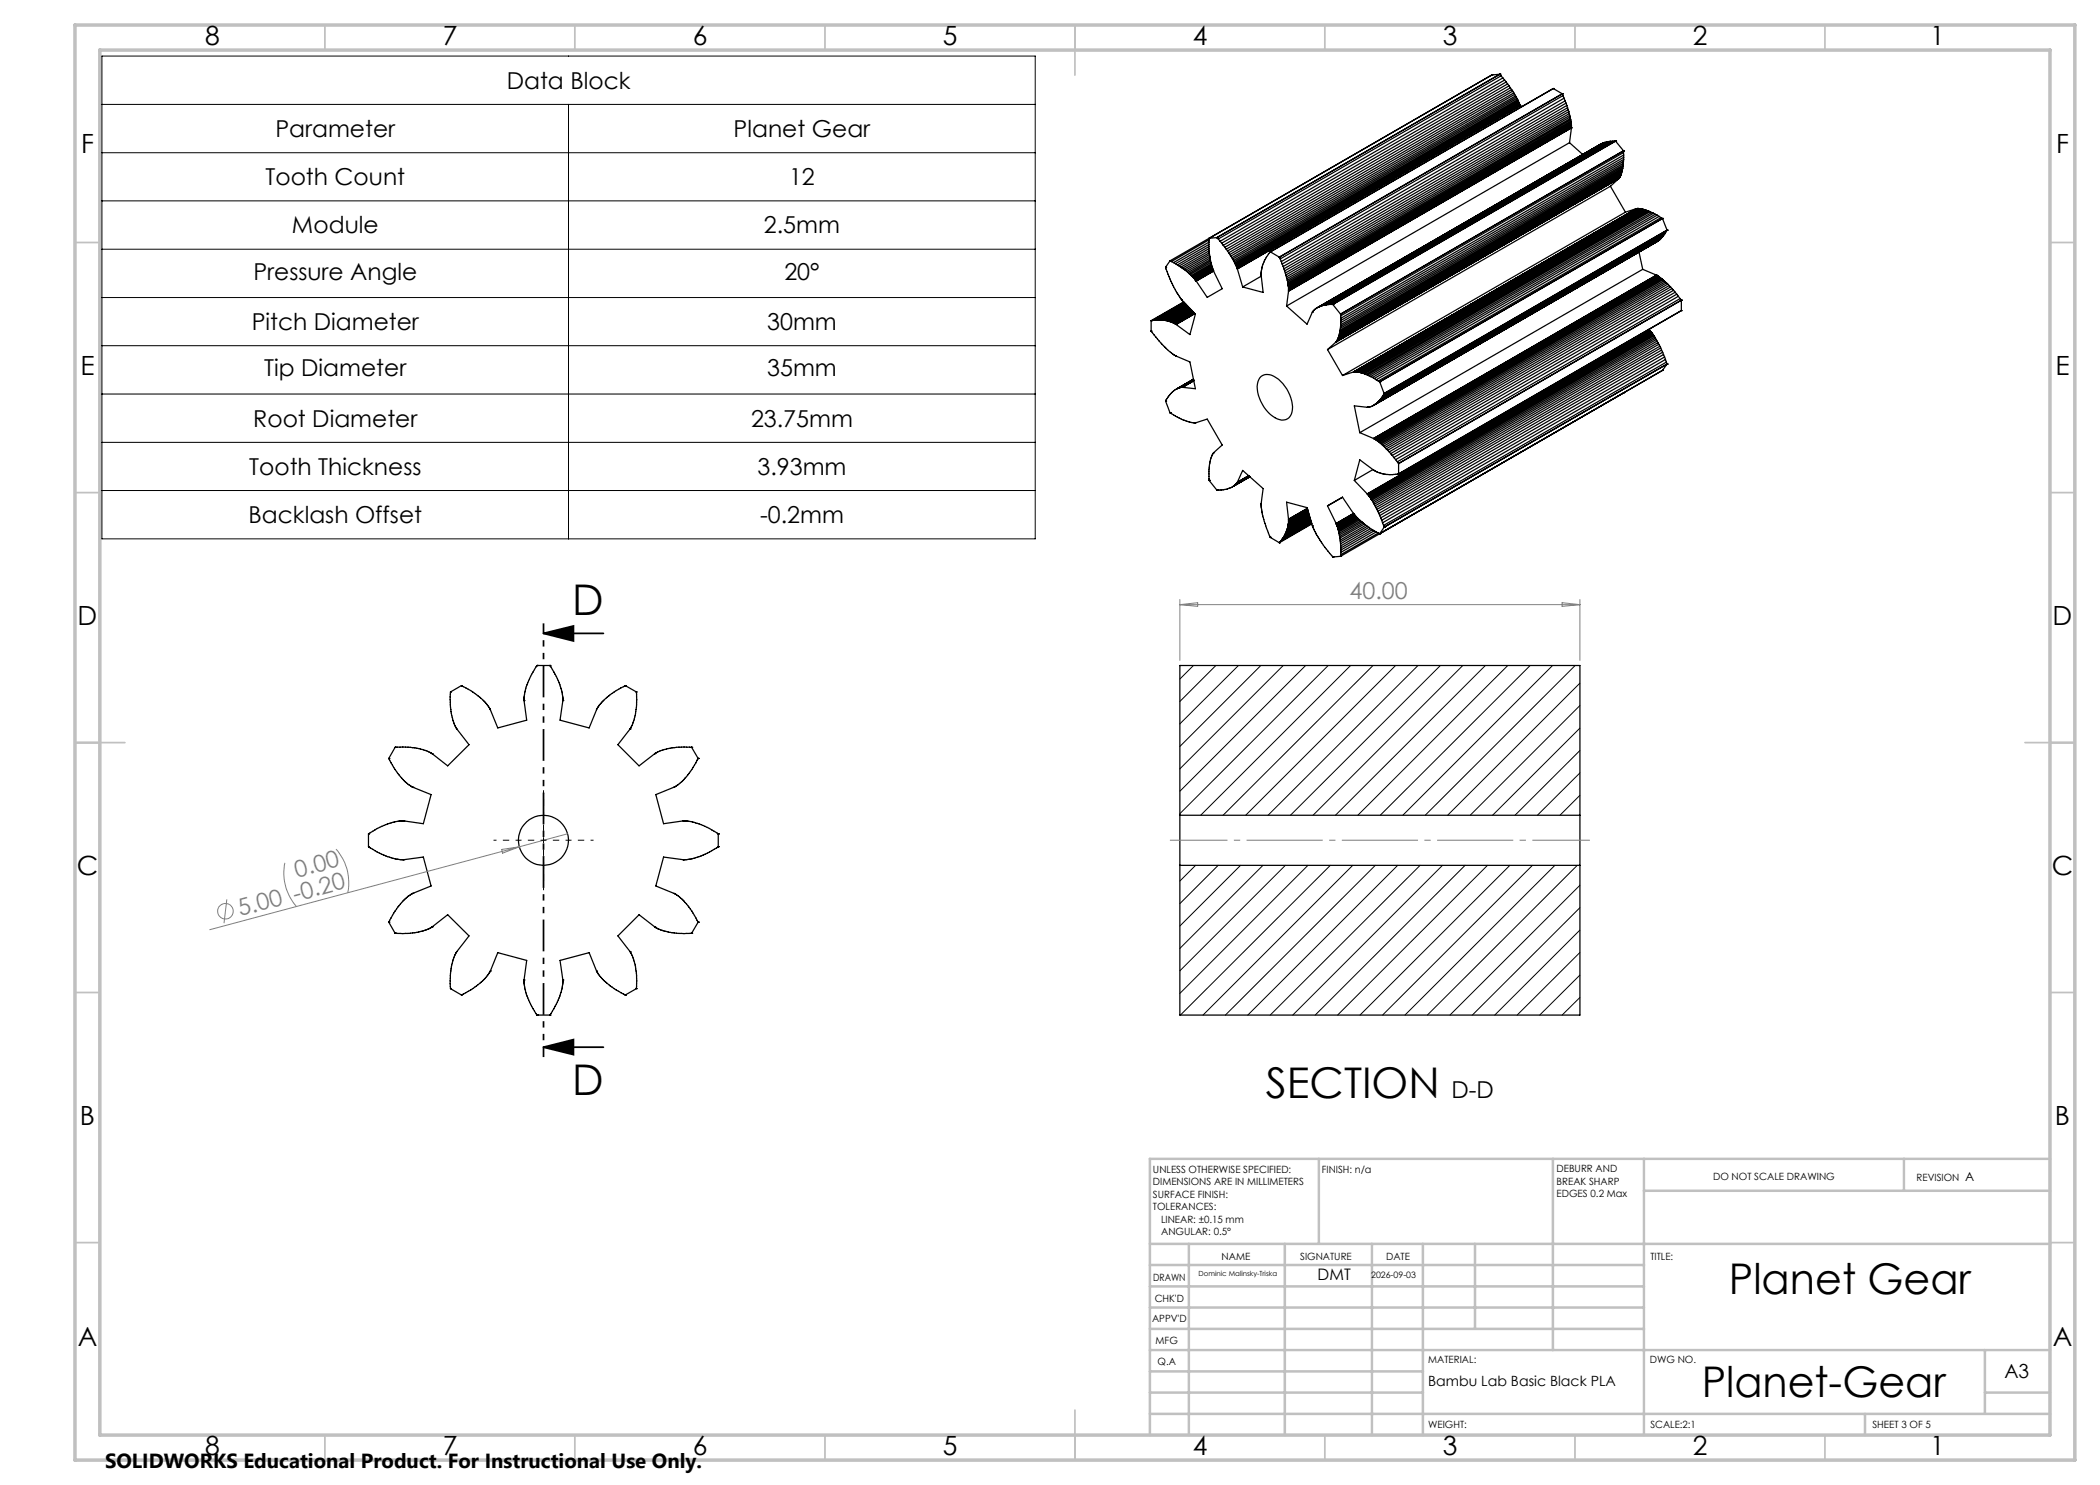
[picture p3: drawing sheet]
<svg xmlns="http://www.w3.org/2000/svg" width="420mm" height="297mm" viewBox="0 0 420 297" stroke-linecap="round" stroke-linejoin="round" font-family="sans-serif">
<g fill="none" stroke="#000" stroke-width=".25">
<path d="M298.4 15h.1M298.4 15l-56.6 32.7M300 14.8h.1M300 14.8l.9 1.2M300 14.8l-56.6 32.7M300 14.8l-1.6 .2M300.2 15.2l-56.5 32.6M300.6 15.6l-56.6 32.7M300.9 16l-56.6 32.6M300.9 16l.3 .4M301.2 16.4l.3 .4M301.2 16.4l-56.5 32.7"/>
<path d="M301.5 16.8l-56.5 32.7M301.5 16.8l.3 .4M301.8 17.2l-56.5 32.6M301.8 17.2l.3 .4M302.1 17.6l-56.6 32.6M302.1 17.6l.2 .3M302.3 17.9l-56.6 32.6M302.3 17.9l.2 .3M302.5 18.2l-56.5 32.7M302.5 18.2l.3 .4M302.8 18.6l-56.6 32.6M302.8 18.6l.1 .3"/>
<path d="M302.9 18.9l-56.5 32.6M302.9 18.9l.2 .3M303.1 19.2l-56.6 32.6M303.1 19.2l.4 .7M303.2 19.4l-56.5 32.7M303.4 19.7l-56.6 32.6M303.5 19.9l-56.6 32.7M303.5 19.9l.1 .2M310.7 17.7h.1M310.7 17.7l-56.6 32.7M310.7 17.7l1.8 1.1M312.5 18.8h.1"/>
<path d="M312.5 18.8l.1 .3M312.5 18.8l-56.6 32.6M312.6 19.1l-56.6 32.7M312.6 19.1l.4 1.1M312.8 19.6l-56.5 32.7M303.6 20.1l-56.5 32.7M303.6 20.1l.1 .3M303.7 20.4l-56.5 32.6M303.7 20.4l.1 .1M303.8 20.5l-56.6 32.7M303.8 20.5l.1 .3M303.8 20.7l-56.5 32.6"/>
<path d="M303.9 20.8l-56.6 32.6M303.9 20.8l.1 .1M304 20.9v.2M304 20.9l-56.6 32.7M304 21l-56.6 32.7M304 21.1h.1M304 21.1l-56.6 32.6 56.6-32.6M304 21.1l-56.5 32.7M304 21.1l.1 .4M313 20.2l-56.6 32.6M313 20.2l.4 .9M313.2 20.6l-56.6 32.7"/>
<path d="M313.4 21.1l-56.6 32.7M313.4 21.1l.1 .5M313.5 21.6l-56.6 32.6M313.5 21.6l.2 .3M313.7 21.9l-56.6 32.7M313.7 21.9l.2 .8M313.8 22.3l-56.6 32.7M313.9 22.7l-56.6 32.7M313.9 22.7v.4M313.9 28.5l-56.6 32.7M313.9 28.5l2.6 2.4M313.9 23.1l-56.5 32.6"/>
<path d="M313.9 23.1l.2 .6M314 23.4l-56.5 32.7M314.1 23.7l-56.6 32.6M314.1 23.7v.3M314.1 24l-56.5 32.6M314.1 24l.1 .2M314.2 24.2l-56.6 32.7M314.2 24.2l.1 .5M314.2 24.4l-56.6 32.7M314.3 24.7l-56.6 32.6M314.3 24.7v.2M314.3 24.9l-56.6 32.6"/>
<path d="M314.3 24.9v.1M314.3 25.6h.1M314.3 25l-56.6 32.7M314.3 25v.6M314.3 25.1l-56.6 32.7M314.3 25.3l-56.6 32.6M314.3 25.4l-56.6 32.6M314.3 25.5l-56.6 32.7M314.3 25.6l-56.6 32.6M314.3 25.6l-.4 2.9M320.3 28.7l-56.7 32.8M320.3 28.7l-56.9 32.9"/>
<path d="M320.5 28.6l-56.5 32.7M320.5 28.6l-.2 .1M320.8 28.6l-56.6 32.6M320.8 28.6h-.3M321 28.5l-56.6 32.6M321 28.5l-.2 .1M321.3 28.4l-56.6 32.7M321.3 28.4l-.3 .1M321.6 28.4l-56.6 32.6M321.8 28.3l-56.5 32.7M321.8 28.3l-.5 .1M322.1 37.2l-56.6 32.7"/>
<path d="M322.1 37.2l3 5.2M322.2 28.3l-56.6 32.6M322.2 28.3h.3M322.2 28.3h-.4M322.5 28.3l-56.6 32.6M322.9 28.2h.2M322.9 28.2l-56.6 32.7M322.9 28.2l-.4 .1M323.1 28.2h.1M323.1 28.2l-56.5 32.7M323.1 28.2l1.6 2M323.8 35.7h.1"/>
<path d="M323.8 35.7l-1.7 1.5M323.8 35.7l-56.6 32.7M323.9 35.6l-56.6 32.7M323.9 35.6l-.1 .1M323.9 35.5l-56.5 32.7M324 35.5l-.1 .1M324 35.5l-56.6 32.6M324 35.3l-56.6 32.7M324.1 35.2l-56.6 32.7M324.1 35.2l-.1 .3M324.1 35.1l-56.5 32.7M324.1 35.1v.1"/>
<path d="M324.2 35l-56.6 32.6M324.2 35l-.1 .1M324.3 34.8l-56.6 32.6M324.3 34.8l-.1 .2M324.3 34.6l-56.5 32.7M324.3 34.6v.2M324.4 34.4l-56.6 32.7M324.4 34.2l-56.5 32.6M324.4 34.2l-.1 .4M324.5 33.9l-56.6 32.7M324.5 33.9l-.1 .3M324.6 33.7l-56.6 32.6"/>
<path d="M324.6 33.7l-.1 .2M324.6 33.3l-56.6 32.7M324.6 33l-56.5 32.6M324.6 33v.7M324.7 32.7l-56.6 32.6M324.7 32.7l-.1 .3M324.7 30.2h.1M324.7 30.2l-56.6 32.6M324.7 30.2v.3M324.7 30.5l-56.6 32.7M324.7 30.5v.5M324.7 32.3l-56.6 32.6"/>
<path d="M324.7 31l-56.6 32.7M324.7 31v.9M324.7 31.5l-56.6 32.6M324.7 31.9l-56.6 32.6M324.7 31.9v.8M233.1 53.4h.1M233.1 53.4l1.1 2.8 1.2 2.4 1.1 1.5 2.6 2.7-1.1 4.1-2.8-2M234 52.2h.1M234 52.2l-.9 1.2M234 52.2l.3 .1M234.3 52.3l.4 .2M234.7 52.5l.4 .2"/>
<path d="M235.1 52.7l.4 .3M235.5 53l.3 .2M235.8 53.2l.3 .2M236.1 53.4l.7 .5M236.8 53.9l.5 .4M237.3 54.3l.3 .2M237.6 54.5l.2 .2M237.8 54.7l.2 .2M238 54.9l.8 .8M238.8 55.7l.1 .1M238.9 55.8l.2 .3M239.1 56.1l.2 .1"/>
<path d="M241.8 48v1.7M241.8 49.7v.5M241.8 49.7l-6 3.5M241.8 49.3l-6.3 3.7M241.8 48.9l-6.7 3.8M241.8 48.4l-7.1 4.1M241.8 48l-7.5 4.3M241.8 47.7h.1M241.8 47.7v.3M241.8 50.2l.1 .3M241.8 50.2l-5.7 3.2M241.8 47.7l-7.8 4.5"/>
<path d="M241.9 50.5v.4M241.9 50.5l-5.4 3.2M241.9 50.9l.1 .4M241.9 50.9l-5.1 3M242 51.3v.3M242 51.3l-4.9 2.8M242 51.6l.1 .3M242 51.6l-4.7 2.7M242.1 51.9v.3M242.1 51.9l-4.5 2.6M242.1 52.2l.2 .6M242.1 52.2l-4.3 2.5"/>
<path d="M242.2 52.5l-4.2 2.4M242.3 52.8v.2M242.3 52.8l-4.1 2.3M242.3 53l.1 .2M242.3 53l-3.9 2.3M242.4 53.2l.1 .4M242.4 53.2l-3.9 2.2M242.4 53.4l-3.7 2.2M242.5 53.6v.2M242.5 53.6l-3.7 2.1M242.5 53.8l.1 .1M242.5 53.8l-3.6 2"/>
<path d="M242.6 53.9v.1M242.6 53.9l-3.6 2M242.6 54l.1 .1M242.6 54l-3.5 2.1M242.7 54.1l-3.6 2M242.7 54.1v.1M242.7 54.2l1.7 3.5-3 1.8-2.1-3.3M242.7 54.2l-3.4 2M242.7 54.1l-3.5 2.1M242.7 54.2l-3.5 2M243.4 47.5h.1M243.4 47.5l-1.6 .2"/>
<path d="M243.4 47.5l.3 .3M243.7 47.8l.3 .5M244 48.3l.3 .3M244.3 48.6l.4 .5M244.7 49.1l.3 .4M245 49.5l.3 .3M245.3 49.8l.4 .7M245.7 50.5l.3 .4M246 50.9l.4 .6M246.4 51.5l.1 .3M246.5 51.8l.2 .3M246.7 52.1l.1 .2"/>
<path d="M246.8 52.3l.1 .3M246.9 52.6l.2 .2M247.1 52.8l.1 .2M247.2 53l.1 .3M247.3 53.3v.1M247.3 53.4l.1 .3M247.4 53.7l.1 .1M247.5 53.8l1 3.6M252.2 55.2l-3.7 2.2M254.1 50.4h.1M254.1 50.4a7.2 7.2 0 0 0-1.9 4.7l.4 3.4-4.1-1.1M254.1 50.4l1.8 1"/>
<path d="M255.9 51.4h.1M255.9 51.4l.1 .4M256 51.8l.3 .5M256.3 52.3l.1 .5M256.4 52.8l.2 .5M256.6 53.3l.2 .5M256.8 53.8l.3 .8M257.1 54.6l.2 .8M257.3 55.4l.1 .3M257.4 55.7l.1 .4M257.5 56.1v.2M257.5 56.3l.1 .3"/>
<path d="M257.6 56.6v.5M257.6 57.1l.1 .2M257.7 57.3v.2M257.7 57.5v.7M257.7 58.2l-.4 3M325.1 42.4l-56.6 32.7M327.3 41.7h.1M327.3 41.7l-56.6 32.7M327.3 41.7l-2.2 .7M327.4 41.7l-56.6 32.7M327.4 41.7l-56.5 32.7M327.5 41.7h.2"/>
<path d="M327.5 41.7l-56.6 32.7M327.5 41.7h-.1M327.6 41.7l-56.6 32.7M327.7 41.7l-56.6 32.7M327.7 41.7h.1M327.8 41.7h.1M327.8 41.7l-56.5 32.7M327.8 50.4l.7 3.5M327.9 41.7l-56.5 32.7M327.9 41.7l.2 .1M328.1 41.8l-56.6 32.6M328.1 41.8h.2"/>
<path d="M328.3 41.8h.2M328.3 41.8l-56.6 32.6M328.5 41.8l-56.6 32.7M328.5 41.8l.2 .1M328.5 53.9l-56.5 32.6M328.5 53.9l2.8 1.1M328.7 41.9l-56.6 32.6M328.7 41.9h.2M328.9 41.9l-56.5 32.7M328.9 41.9l.3 .1M329.2 42l.8 .3M329.2 42l-56.6 32.7"/>
<path d="M329.5 42.1l-56.6 32.7M329.7 42.2l-56.5 32.7M330 42.3l-56.5 32.7M330 42.3l.3 .2M330.3 42.5l-56.5 32.6M330.3 42.5l.4 .1M330.7 42.6l-56.6 32.7M330.7 42.6l.3 .3M331 42.9l-56.5 32.6M331 42.9l.4 .1M331.3 55h.1M331.3 55v.1"/>
<path d="M331.3 55l-56.6 32.7M331.3 55.1l.2 .1M331.3 55.1l-56.5 32.6M331.4 55.1l-56.6 32.6M331.4 43l.8 .5M331.4 43l-56.6 32.7M331.5 55.1l-56.6 32.7M331.5 55.2l-56.5 32.6M331.5 55.2h.1M331.6 48.2l-56.9 32.9M331.6 48.2l-.3 .2M331.6 55.2l-56.5 32.7"/>
<path d="M331.6 55.2l.2 .1M331.8 48.1l-57 32.9M331.8 48.1l-.2 .1M331.8 55.3l-56.6 32.7M331.8 55.3l.1 .1M331.8 43.3l-56.6 32.6M331.9 55.4l-56.6 32.7M331.9 55.4l.2 .1M332 47.9l-56.6 32.7M332 47.9l-.2 .2M332.1 55.5l-56.6 32.7M332.1 55.5l.1 .2"/>
<path d="M332.1 47.8l-.1 .1M332.1 47.8l-56.5 32.6M332.2 43.5l.3 .2M332.2 43.5l-56.5 32.7M332.2 55.7l-56.5 32.6M332.2 55.7l.2 .1M332.3 47.6l-56.5 32.6M332.3 47.6l-.2 .2M332.4 55.8l-56.6 32.6M332.4 55.8l.2 .1M332.5 43.7h.1M332.5 43.7l-56.6 32.7"/>
<path d="M332.5 43.7l.9 2.3M332.5 47.3l-56.6 32.7M332.5 47.3l-.2 .3M332.6 55.9l-56.6 32.7M332.6 55.9l.2 .3M332.7 47.1l-56.5 32.7M332.7 47.1l-.2 .2M332.8 56.2l.5 .4M332.8 56.2l-56.5 32.6M332.9 46.8l-56.6 32.7M332.9 46.8l-.2 .3M333.1 56.4l-56.6 32.6"/>
<path d="M333.1 46.6l-56.6 32.6M333.3 46.3l-56.6 32.6M333.3 46.3l-.4 .5M333.3 56.6l.8 .8M333.3 56.6l-56.6 32.6M333.4 46h.1M333.4 46l-56.6 32.7M333.4 46.1l-.1 .2M333.6 56.8l-56.6 32.7M333.8 57.1l-56.6 32.7M334.1 57.4l-56.6 32.7M334.1 57.4l.3 .3"/>
<path d="M334.4 57.7l-56.6 32.7M334.4 57.7l.3 .4M334.7 58.1l.7 .7M334.7 58.1l-56.6 32.6M335 58.5l-56.6 32.6M335.4 58.8l-56.6 32.7M335.4 58.8l.3 .5M335.7 59.3l-56.6 32.6M335.7 59.3l.3 .4M336 59.7l-56.5 32.7M336 59.7l.3 .3M230.2 66.2h.1"/>
<path d="M230.2 64.1h.1M230.2 66.2l2.2 2.7 1.5 1.4 1.3 .9 2.8 1.2 1.1 5.3-2.6-.2M230.2 64.1v2.1M230.3 64.1h.1M230.8 64l-.6 .1M231.2 64h-.4M231.2 64h1.2M232.4 64l.6 .1M233 64.1h.2M233.2 64.1l.3 .1M233.5 64.2l.4 .1M233.9 64.3h.2"/>
<path d="M234.1 64.3l.4 .2M234.5 64.5l.2 .1M234.7 64.6l.1 .1M234.8 64.7h.1M234.9 64.7l.2 .1M235.1 64.8h.1M235.2 64.8v.1M235.3 77.8a6.5 6.5 0 0 0-2.2 2.4M235.4 77.7l-.1 .1M235.4 77.7l3.3-1.9-3.4 2M235.6 77.7h-.2M235.7 77.6l-.1 .1"/>
<path d="M235.9 77.6h-.2M236.2 77.5l-.3 .1M236.2 77.5h.3M236.2 77.5l2.5-1.5-2.6 1.5M236.5 77.5h.1M236.5 77.5l2.3-1.3-2.3 1.3M236.7 60.4l-6.5 3.7M236.8 60.4l-6.3 3.7M236.9 60.5l-6.1 3.5M237 60.6l-5.8 3.4M237.1 60.7l-5.6 3.3M237.2 60.9l-5.4 3.1"/>
<path d="M237.3 61l-5.2 3M237.4 61.1l-5 2.9M237.6 61.2l-4.9 2.8M237.7 61.3l-4.7 2.8M237.8 61.5l-4.6 2.6M237.9 61.6l-4.4 2.6M238 61.7l-4.3 2.5M238.1 61.8l-4.2 2.5M238.3 61.9l-4.2 2.4M238.4 62.1l-4.1 2.3M238.4 62.2l-3.9 2.3M238.5 62.3l-3.9 2.3"/>
<path d="M238.7 62.4l-4 2.2M238.7 75.9l-3 1.7M238.7 75.9l-3.1 1.8M238.7 75.9l-2.7 1.6M238.7 62.4l-3.9 2.3M238.7 75.9l-2.8 1.7M238.8 76.1l-2.4 1.4M238.8 62.5l-3.9 2.2M238.8 62.6l-3.7 2.2M238.9 62.6l-3.8 2.2M238.9 62.7l-3.7 2.1M239 62.7l-3.8 2.2"/>
<path d="M252 75.5a2.32 2.32 0 0 1 3.2 0 7.5 7.5 0 0 1 3.2 6.9 2.06 2.06 0 0 1-3.4 1.1 7.7 7.7 0 0 1-3.5-6.7zM257.3 61.2l4.1 3.6 1.1-2.4M262.5 62.4h.1M263.4 61.6l-.9 .8M263.6 61.5l-.2 .1M264 61.3l-.4 .2M264.2 61.2l-.2 .1M264.7 61.1l-.5 .1M265 61l-.3 .1M265.3 61h-.3M265.5 69.9l3 5.2M265.9 60.9l-.6 .1"/>
<path d="M265.9 60.9h.7M266.6 60.9h.1M266.6 60.9l1.5 1.9M267.2 68.4h.1M267.2 68.4l-1.7 1.5M267.3 68.3h.1M267.4 68.2l-.1 .1M267.4 68.1v.1M267.4 68v.1M267.5 67.9l-.1 .1M267.6 67.8l-.1 .1M267.6 67.6v.2"/>
<path d="M267.8 67.3l-.2 .3M267.8 67.1v.2M267.9 66.8l-.1 .3M267.9 66.6v.2M268 66.3l-.1 .3M268 66v.3M268.1 62.8h.1M268.1 62.8v.4M268.1 63.2v1.7M268.1 64.9l-.1 1.1M270.7 74.4l-2.2 .7M270.8 74.4h-.1"/>
<path d="M270.8 74.4h.5M271.3 74.4h.1M271.4 74.4h.1M271.5 74.4h.2M271.7 74.4l.2 .1M271.9 74.5h.2M272.1 74.5l.8 .3M272.9 74.8l.3 .1M273.2 74.9l.3 .1M273.5 75l.3 .1M273.8 75.1l.3 .2M274.1 75.3l.4 .2"/>
<path d="M274.5 75.5l.3 .2M274.8 75.7l.4 .2M275.2 75.9l.5 .3M275.7 76.2l.2 .2M275.9 76.4h.1M275.9 76.4l.9 2.3M276.2 79.8l-.3 .2M276.3 79.5l-.1 .3M276.5 79.2l-.2 .3M276.7 78.9l-.2 .3M276.8 78.8l-.1 .1M276.8 78.7h.1"/>
<path d="M276.8 78.7v.1M324.7 78.6h.1M324.7 78.6l-56.6 32.7M329.8 65.9l.2 .2M330 66.1l-56.6 32.7M330 66.1l.1 .1M330 66.1l-56.5 32.7M330 66.1h.1M330.1 66.2l-56.6 32.6M330.1 66.2h.1M330.1 66.2l.1 .2M330.1 66.2l-56.6 32.7"/>
<path d="M330.2 66.3l-56.6 32.7M330.2 66.4l-56.5 32.7M330.2 66.4l.1 .1M330.3 66.5l-56.5 32.7M330.3 66.5l.1 .1M330.4 66.6l.2 .2M330.4 66.6l-56.5 32.7M330.6 66.8l-56.6 32.6M330.6 66.8l.1 .2M330.7 67l-56.6 32.6M330.7 67l.1 .2M330.8 67.2l.3 .5"/>
<path d="M330.8 67.2l-56.6 32.6M330.9 67.4l-56.5 32.6M331.1 67.7l-56.6 32.6M331.1 67.7l.2 .2M331.3 67.9l-56.6 32.7M331.3 67.9l.1 .3M331.4 68.2l-56.6 32.7M331.4 68.2l.4 .7M331.6 68.5l-56.6 32.7M331.8 68.9l-56.6 32.6M331.8 68.9l.2 .3M332 69.2l-56.6 32.7"/>
<path d="M332 69.2l.1 .4M332.1 69.6l-56.5 32.7M332.1 69.6l.2 .4M332.3 70l-56.5 32.7M332.3 70l.2 .4M332.5 74.1h.1M332.5 74.1l-56.6 32.6M332.5 70.4l-56.6 32.7M332.5 70.4l.2 .5M332.7 70.9l-56.5 32.7M332.7 70.9l.2 .5M332.9 71.4l-56.6 32.7"/>
<path d="M332.9 71.4l.2 .5M333.1 71.9l-56.6 32.7M333.1 71.9l.2 .5M333.3 72.4l.1 .4M333.3 72.4l-56.6 32.7M333.4 72.8h.1M333.4 72.8l-56.6 32.6M333.4 72.8l-.9 1.3M336.3 60h.1M336.3 62.1h.1M336.3 60l-56.6 32.7M336.3 60v2.1"/>
<path d="M336.3 62.1l-56.6 32.7M233.1 80.2h.1M233.1 80.2l.9 2.3M234 82.5h.1M234 82.5a9.8 9.8 0 0 0 5.3 2l2.1-.7 3 5.2-1.7 1.6M241.8 96.1h.1M241.8 96.1l1.6 1.9M242.7 90.6h.1M242.7 90.6a6.2 6.2 0 0 0-.9 3.4v2.1M243.4 98h.1M246.5 97.3l-1.2 .6-1.9 .1M246.7 97.3h-.2"/>
<path d="M246.7 97.3l3.3-1.9-3.5 1.9M246.9 97l-.2 .3M247.1 97h-.2M247.2 96.9l2.7-1.6-2.8 1.7M247.3 96.7l-.2 .3M247.3 96.7h.1M247.4 96.6l2.4-1.4-2.5 1.5M247.5 96.4l-.1 .2 2.4-1.4-2.4 1.3M247.5 96.5l-.2 .2M247.5 96.4l1-2.3 4.1 3.6-.4 3a18.8 18.8 0 0 0 1.9 6.8M247.5 96.4l2.2-1.3-2.2 1.4M249.8 95.2l-2.5 1.5"/>
<path d="M249.9 95.3l-2.7 1.5M249.9 95.3l-3 1.7M270.9 96.1l2.5 2.7M272 86.5l2.7 1.2M273.4 98.8l.2 .2M273.6 99l.2 .2M273.8 99.2l.2 .2M274 99.4l.1 .2M274.1 99.6l.1 .2M274.2 99.8l.2 .2M274.6 93.9l-3.7 2.2M274.7 81.1l-1 .4-2.8-.3 1.1 5.3"/>
<path d="M274.7 87.7h.1M274.8 87.7h.1M274.8 87.7l.1 .1M274.8 81l-.1 .1M274.9 87.8l.3 .2M275.2 88l.3 .2M275.4 80.6l-.6 .4M275.5 88.2l.2 .1M275.6 80.4l-.2 .2M275.7 88.3l.1 .1M275.8 80.2l-.2 .2M275.8 88.4l.5 .4"/>
<path d="M275.9 80l-.1 .2M276.3 88.8l.4 .4M276.7 89.2l.3 .3M277 89.5l.2 .3M277.2 89.8l.6 .6M277.8 90.4l.3 .3M278.1 90.7l.3 .4M278.4 91.1l.4 .4M278.8 91.5l.7 .9M279.5 92.4l.2 .3M279.7 92.7h.1M279.7 94.8h.1"/>
<path d="M279.7 92.7v2.1M279.7 94.8a7.4 7.4 0 0 1-4.8-.7l-2.9-2.1-1.1 4.1M254.1 107.5h.1M254.1 107.5l1.8 1M255.9 108.5h.1M256 108.3l-.1 .2M256.3 108.1l-.3 .2M256.4 107.8l-.1 .3M256.6 107.5l-.2 .3M256.8 107.3l-.2 .2M257.1 106.7l-.3 .6M257.4 106l-.3 .7"/>
<path d="M257.5 105.7l-.1 .3M257.5 105.5v.2M257.6 104.9l-.1 .6M257.7 104.7l-.1 .2M257.7 103.9h.1M257.7 103.9v.7M257.7 103.9l-.4-3.5 4.1 1.1 1.1 3.6M257.7 104.6v.1M257.7 103.9l3.8-2.2-3.8 2.3M261.5 101.7l-3.8 2.2M261.5 101.8l-3.8 2.2M261.5 101.9l-3.8 2.2"/>
<path d="M261.6 102l-3.9 2.3M261.6 102.2l-3.9 2.2M261.7 102.3l-4 2.3M261.7 102.4l-4 2.3M261.7 102.5l-4.1 2.4M261.8 102.7l-4.2 2.4M261.8 102.8l-4.2 2.5M261.9 103l-4.4 2.5M261.9 103.1l-4.4 2.6M261.9 103.3l-4.5 2.7M262 103.5l-4.7 2.7M262 103.7l-4.8 2.8"/>
<path d="M262.1 103.8l-5 2.9M262.1 104l-5.2 3M262.2 104.1l-5.4 3.2M262.2 104.3l-5.6 3.2M262.3 104.5l-5.9 3.3M262.3 104.6l-6 3.5M262.4 104.7l-6.4 3.6M262.4 104.8l-6.5 3.7M262.5 105.1h.1M262.5 105.1v.2a23.6 23.6 0 0 0 4 6.1h.1M266.6 111.4h.1M267.2 104.7h.1"/>
<path d="M267.2 104.7l.1 .1M267.3 104.8h.1M267.3 104.8v.1M267.3 104.9l.1 .1M267.4 105v.3M267.4 105.3l.1 .2M267.5 105.5l.1 .2M267.6 105.7v.2M267.6 105.9l.2 .5M267.8 106.4v.3M267.8 106.7l.1 .3M267.9 107v.3"/>
<path d="M267.9 107.3l.1 .3M268 107.6v.4M268 108l.1 .4M268.1 108.4v.4M268.1 111.3h.1M268.1 108.8v.4M268.1 111.3l-1.5 .1M268.1 110.9v.4M268.1 109.2v1.7M270.7 102.7l-2.2-3.3-3 1.8 1.7 3.5M270.7 102.7h.1M270.7 102.7l-3.5 2"/>
<path d="M270.8 102.7v.1M270.8 102.7l-3.5 2.1M270.8 102.8l.1 .1M270.8 102.8l-3.5 2M270.9 102.9l.1 .2M270.9 102.9l-3.6 2M270.9 103l-3.5 2M271 103.1l.3 .2M271 103.1l-3.6 2.1M271.1 103.2l-3.7 2.1M271.3 103.3l.1 .2M271.3 103.3l-3.8 2.2"/>
<path d="M271.4 103.5l.3 .3M271.4 103.5l-3.8 2.2M271.5 103.6l-3.9 2.3M271.7 103.8l.2 .2M271.7 103.8l-4 2.3M271.9 104l.2 .2M271.9 104l-4.1 2.4M272.1 104.2l.3 .2M272.1 104.2l-4.3 2.5M272.4 104.4l.5 .4M272.4 104.4l-4.5 2.6M272.6 104.6l-4.7 2.7"/>
<path d="M272.9 104.8l.3 .3M272.9 104.8l-4.9 2.8M273.2 105.1l.6 .4M273.2 105.1l-5.2 2.9M273.5 105.3l-5.4 3.1M273.8 105.5l.3 .2M273.8 105.5l-5.7 3.3M274.1 105.7l.4 .2M274.1 105.7l-6 3.5M274.4 100l.1 .3M274.5 105.9l.3 .2M274.5 105.9l-6.4 3.7"/>
<path d="M274.5 100.3l.2 .3M274.7 100.6l.1 .3M274.8 100.9l.2 .3M274.8 106.1l.4 .3M274.8 106.1l-6.7 3.9M275 101.2l.4 .7M275.2 106.4l.7 .3M275.2 106.4l-7.1 4.1M275.4 101.9l.2 .4M275.6 102.3l.2 .4M275.7 106.6l-7.6 4.3M275.8 102.7l.1 .4"/>
<path d="M275.9 106.7h.1M275.9 103.1l.3 .5M276.2 103.6l.3 1M276.5 104.6l.2 .5M276.7 105.1l.1 .3M276.8 105.4h.1M276.8 105.4l-.9 1.3M90.1 138.4h.1M90.1 138.4a13 13 0 0 0 1.2 7.4M92.3 137.1h.1M92.3 137.1l-2.2 1.3M92.3 137.1a12.9 12.9 0 0 1 5.7 4.8"/>
<path d="M107.4 133.1h.1M107.4 133.1l-1.1 1.8-1 2.4-.3 1.2-.2 1.6M107.4 133.1h2.6M110 133.1h.1M110 133.1v.1a13 13 0 0 1 2.6 6.9M125.1 137.1h.1M125.1 137.1a13.8 13.8 0 0 0-5.8 4.8l-1.5 3.7-5.8-1.6 .6-3.9M125.1 137.1l2.2 1.3M127.3 138.4h.1M127.3 138.4a12.5 12.5 0 0 1-1.3 7.4M77.8 151.7h.1M77.8 151.7a13.6 13.6 0 0 0 4.7 5.7"/>
<path d="M79 149.5h.1M79 149.5l-1.2 2.2M79 149.5a11.9 11.9 0 0 1 7.4 1.2M82.5 157.4h.1M82.5 157.4l3.7 1.5-1.5 5.8-3.9-.5M86.4 150.7h.1M91.3 145.8h.1M91.4 145.8l2.4 3.1-4.3 4.3-3.1-2.5M98 141.9h.1M104.8 140.1h.1M104.8 140.1l.5 3.9-5.7 1.6-1.5-3.7M112.6 140.1h.1"/>
<path d="M126 145.8h.1M126 145.8l-2.4 3.1 4.2 4.3 3.2-2.5M131 150.7h.1M138.3 149.5h.1M138.3 149.5a12.4 12.4 0 0 0-7.3 1.2M138.3 149.5l1.3 2.2M139.6 151.7h.1M139.6 151.7a13.7 13.7 0 0 1-4.2 5.4l-4.2 1.8 1.5 5.8 3.9-.5M73.7 169.3h.1M73.7 166.8h.1M73.7 166.8v2.5M73.7 169.4h.1a12.8 12.8 0 0 0 7 2.5"/>
<path d="M73.7 169.3v.1M80.8 171.9h.1M80.8 164.2h.1M80.8 171.9l3.9-.5 1.5 5.8-3.7 1.5M80.8 164.2a13.3 13.3 0 0 0-7.1 2.6M82.5 178.7h.1M82.5 178.7a10.4 10.4 0 0 0-4 4.4l-.7 1.3M134.8 178.7h.1M134.9 178.7a10.6 10.6 0 0 1 4.3 4.9l.4 .8M136.6 164.2h.1M136.6 171.9h.1M136.6 164.2a13 13 0 0 1 7 2.5l.1 .1"/>
<path d="M136.6 171.9l-3.9-.5-1.5 5.8 3.6 1.5M143.7 166.8h.1M143.7 169.3h.1M143.7 169.3l-.1 .1a13 13 0 0 1-7 2.5M143.7 166.8v2.5M236 163.1v10M236 163.1v-30h80v30M236 173.1v29.9h80v-29.9M236 163.1h80M236 173.1h80M316 163.1v10M77.8 184.4h.1"/>
<path d="M77.8 184.4l1.2 2.3M79 186.7h.1M86.4 185.4h.1M86.4 185.4l3.1-2.5 4.3 4.3-2.4 3.1M86.4 185.4l-.1 .1a12.7 12.7 0 0 1-7.3 1.2M90.1 197.7h.1M90.1 197.7l2.2 1.3M91.3 190.3a11.3 11.3 0 0 0-1.3 6.4l.1 1M91.3 190.3h.1M92.3 199h.1M98.1 194.2h.1M98.1 194.2a10.4 10.4 0 0 1-4.4 4.1l-1.4 .7"/>
<path d="M98.1 194.2l1.5-3.7 5.7 1.6-.5 3.9M104.8 196h.1M104.8 196a13.4 13.4 0 0 0 2.6 7M112.6 196h.1M112.6 196a13.4 13.4 0 0 1-2.6 7h-2.6M119.3 194.2h.1M119.3 194.2a13 13 0 0 0 5.8 4.8M119.3 194.2l-1.5-3.7-5.8 1.6 .6 3.9M125.1 199h.1M126 190.3h.1M126 190.3a11.9 11.9 0 0 1 1.3 7.4M127.3 197.7h.1"/>
<path d="M127.3 197.7l-2.2 1.3M131 185.4h.1M131 185.4l.1 .1a10.6 10.6 0 0 0 6.2 1.2h1M131 185.4l-3.2-2.5-4.2 4.3 2.4 3.1M138.3 186.7h.1M139.6 184.4h.1M139.6 184.4l-1.3 2.3M107.4 203h.1M110 203h.1"/>
<circle cx="108.7" cy="168.1" r="5"/>
</g>
<g fill="none" stroke="#000" stroke-width=".2">
<path d="M20.4 11.2h186.6v96.6h-186.6zM20.4 20.9h186.6M20.4 30.5h186.6M113.7 20.9v86.9M20.4 40.2h186.6M20.4 49.8h186.6M20.4 59.5h186.6M20.4 69.1h186.6M20.4 78.8h186.6M20.4 88.5h186.6M20.4 98.1h186.6M238.7 133.1l-2.7 2.7"/>
<path d="M243.2 133.1l-7.2 7.2M247.7 133.1l-11.7 11.7M252.2 133.1l-16.2 16.2M256.6 133.1l-20.6 20.7M261.1 133.1l-25.1 25.2M265.6 133.1l-29.6 29.6M270.1 133.1l-30 30M274.6 133.1l-30 30M279.1 133.1l-30 30M283.6 133.1l-30 30M288.1 133.1l-30 30M292.6 133.1l-30 30"/>
<path d="M297.1 133.1l-30 30M301.6 133.1l-30 30M306 133.1l-30 30M310.5 133.1l-29.9 30M315 133.1l-30 30M316 136.6l-26.5 26.5M316 141.1l-22 22M316 145.6l-17.5 17.5M316 150.1l-13 13M316 154.6l-8.5 8.5M316 159.1l-4 4M239.1 173.1l-3.1 3.1"/>
<path d="M243.6 173.1l-7.6 7.6M248.1 173.1l-12.1 12.1M252.6 173.1l-16.6 16.6M257.1 173.1l-21.1 21.1M261.6 173.1l-25.6 25.6M266.1 173.1l-30 29.9M270.5 173.1l-29.9 29.9M275.1 173.1l-30 29.9M279.5 173.1l-29.9 29.9M284 173.1l-30 29.9M288.5 173.1l-29.9 29.9M293 173.1l-30 29.9"/>
<path d="M297.5 173.1l-30 29.9M302 173.1l-30 29.9M306.5 173.1l-30 29.9M311 173.1l-30 29.9M315.5 173.1l-30 29.9M316 177.1l-26 25.9M316 181.5l-21.5 21.5M316 186l-17.1 17M316 190.5l-12.6 12.5M316 195l-8.1 8M316 199.5l-3.6 3.5"/>
</g>
<g fill="none" stroke="#808080" stroke-width=".2">
<path d="M236 119.9v12.2M316 119.9v12.2M236 120.9h80M236 120.9l3.5-.4v.8zM312.4 120.5l3.6 .4-3.6 .4zM45.4 179.9l-.6 4.7M57 172.6a10.2 10.2 0 0 0 2.3 8.7M67.2 169.8a9.9 9.9 0 0 1 2.3 8.8M100.3 169.9l3.6-.5-3.4 1.2zM103.9 169.4l-62 16.5M113.5 166.8l-9.6 2.6"/>
<circle cx="45.1" cy="182.3" r="1.56"/>
</g>
<path d="M108.7 126.7l6-1.5v3zM108.7 126.7h12M108.7 209.4l6-1.5v3zM108.7 209.4h12" fill="none" stroke="#000" stroke-width=".35"/>
<g fill="none" stroke="#c0c0c0" stroke-width=".35">
<path d="M65 5v5M115 5v5M165 5v5M215 5v10M265 5v5M315 5v5M365 5v5M15 48.5h5M410 48.5h5M15 98.5h5M410 98.5h5M15 148.5h10"/>
<path d="M405 148.5h10M15 198.5h5M410 198.5h5M15 248.5h5M410 248.5h5M65 287v5M115 287v5M165 287v5M215 282v10M265 287v5M315 287v5M365 287v5"/>
</g>
<g fill="none" stroke="#c0c0c0" stroke-width=".5">
<path d="M263.8 231.8v17M310.6 231.8v38.2M328.8 231.8v55.2M328.8 238.2h81.2M380.8 231.8v6.4M410 231.8h-180v55.2M230 248.8h180M230 257.3h98.8M230 253h98.8M237.8 248.8v38.2M257 248.8v38.2M274.4 248.8v38.2"/>
<path d="M284.6 248.8v38.2M295 248.8v17M230 265.8h98.8M230 261.5h98.8M230 278.5h54.6M230 274.3h54.6M230 270h180M397 278.5h13M397 270v12.8M230 282.8h180M373 282.8v4.2"/>
</g>
<path d="M15 5h400v287h-400zM20 10h390v277h-390z" fill="none" stroke="#c0c0c0" stroke-width=".7"/>
<path d="M108.7 126.7l6-1.5v3zM108.7 209.4l6-1.5v3z" fill="#000"/>
<path d="M103.7 168h-5M108.7 168v-5M108.7 168h-5M108.7 168v5M108.7 168h5M108.7 163v-5M108.7 173v5M113.7 168h5" fill="none" stroke="#000" stroke-width=".2" stroke-dasharray="15.2 1.3 1.3 1.3" stroke-dashoffset="14.6" stroke-linecap="butt"/>
<path d="M108.7 124.7v86.7" fill="none" stroke="#000" stroke-width=".35" stroke-dasharray="6.3 1.3 1.3 1.3 1.3 1.3" stroke-dashoffset="4.3" stroke-linecap="butt"/>
<path d="M318 168h-84" fill="none" stroke="#808080" stroke-width=".2" stroke-dasharray="15.2 1.3 1.3 1.3" stroke-dashoffset="3.7" stroke-linecap="butt"/>
<g font-size="8.5">
<text x="114.4" y="122.9">D</text>
<text x="114.4" y="219">D</text>
<text x="253.2" y="219.6">SECTION</text>
<text x="345.8" y="258.8">Planet Gear</text>
<text x="340.3" y="279.5">Planet-Gear</text>
</g>
<g font-size="5.3">
<text x="41" y="8.9">8</text>
<text x="88.5" y="8.9">7</text>
<text x="138.5" y="8.9">6</text>
<text x="188.5" y="8.9">5</text>
<text x="238.5" y="8.9">4</text>
<text x="288.5" y="8.9">3</text>
<text x="338.5" y="8.9">2</text>
<text x="386" y="8.9">1</text>
<text x="16.2" y="30.7">F</text>
<text x="411.2" y="30.7">F</text>
<text x="16.1" y="74.9">E</text>
<text x="411.1" y="74.9">E</text>
<text x="15.5" y="124.9">D</text>
<text x="410.5" y="124.9">D</text>
<text x="15.4" y="174.9">C</text>
<text x="410.4" y="174.9">C</text>
<text x="16" y="224.9">B</text>
<text x="411" y="224.9">B</text>
<text x="15.5" y="269.2">A</text>
<text x="410.5" y="269.2">A</text>
<text x="41" y="290.9">8</text>
<text x="88.5" y="290.9">7</text>
<text x="138.5" y="290.9">6</text>
<text x="188.5" y="290.9">5</text>
<text x="238.5" y="290.9">4</text>
<text x="288.5" y="290.9">3</text>
<text x="338.5" y="290.9">2</text>
<text x="386" y="290.9">1</text>
</g>
<g font-size="4.7">
<text x="101.4" y="17.7">Data Block</text>
<text x="55.1" y="27.4">Parameter</text>
<text x="146.7" y="27.4">Planet Gear</text>
<text x="53.1" y="37">Tooth Count</text>
<text x="157.8" y="37">12</text>
<text x="58.4" y="46.7">Module</text>
<text x="152.8" y="46.7">2.5mm</text>
<text x="50.7" y="55.9">Pressure Angle</text>
<text x="156.9" y="55.9">20°</text>
<text x="50.3" y="66">Pitch Diameter</text>
<text x="153.4" y="66">30mm</text>
<text x="52.9" y="75.2">Tip Diameter</text>
<text x="153.4" y="75.2">35mm</text>
<text x="50.6" y="85.3">Root Diameter</text>
<text x="150.2" y="85.3">23.75mm</text>
<text x="49.8" y="95">Tooth Thickness</text>
<text x="151.5" y="95">3.93mm</text>
<text x="49.7" y="104.6">Backlash Offset</text>
<text x="152" y="104.6">-0.2mm</text>
<text x="290.3" y="219.6">D-D</text>
</g>
<g font-size="4.7" fill="#808080">
<text x="269.9" y="119.9">40.00</text>
<text x="59.4" y="175.5" transform="rotate(-15 59.4 175.5)">0.00</text>
<text x="48" y="183.2" transform="rotate(-15 48 183.2)">5.00 -0.20</text>
</g>
<text font-size="4.1" x="21" y="293.7">SOLIDWORKS Educational Product. For Instructional Use Only.</text>
<text font-size="3.9" x="400.9" y="275.5">A3</text>
<text font-size="3.2" x="263.5" y="256">DMT</text>
<text font-size="2.8" x="285.6" y="277.3">Bambu Lab Basic Black PLA</text>
<text font-size="2.5" x="393.1" y="236.2">A</text>
<g font-size="2">
<text x="230.6" y="234.6">UNLESS OTHERWISE SPECIFIED:</text>
<text x="230.6" y="237.1">DIMENSIONS ARE IN MILLIMETERS</text>
<text x="230.6" y="239.6">SURFACE FINISH:</text>
<text x="264.4" y="234.6">FINISH: n/a</text>
<text x="311.3" y="234.5">DEBURR AND</text>
<text x="311.3" y="237">BREAK SHARP</text>
<text x="311.3" y="239.5">EDGES 0.2 Max</text>
<text x="342.6" y="236">DO NOT SCALE DRAWING</text>
<text x="383.3" y="236.2">REVISION</text>
<text x="230.6" y="242.1">TOLERANCES:</text>
<text x="232.2" y="244.6">LINEAR: ±0.15 mm</text>
<text x="232.2" y="247.1">ANGULAR: 0.5°</text>
<text x="244.3" y="252">NAME</text>
<text x="260" y="251.9">SIGNATURE</text>
<text x="277.2" y="251.9">DATE</text>
<text x="330.1" y="251.9">TITLE:</text>
<text x="230.6" y="256.1">DRAWN</text>
<text x="230.9" y="260.3">CHK'D</text>
<text x="230.4" y="264.4">APPV'D</text>
<text x="231.1" y="268.8">MFG</text>
<text x="231.5" y="273">Q.A</text>
<text x="285.6" y="272.5">MATERIAL:</text>
<text x="330" y="272.5">DWG NO.</text>
<text x="285.6" y="285.5">WEIGHT:</text>
<text x="330.1" y="285.6">SCALE:2:1</text>
<text x="374.5" y="285.6">SHEET 3 OF 5</text>
</g>
<text font-size="1.8" x="274.2" y="255.7">2026-09-03</text>
<text font-size="1.4" x="239.7" y="255.1">Dominic Malinsky-Triska</text>
</svg>
